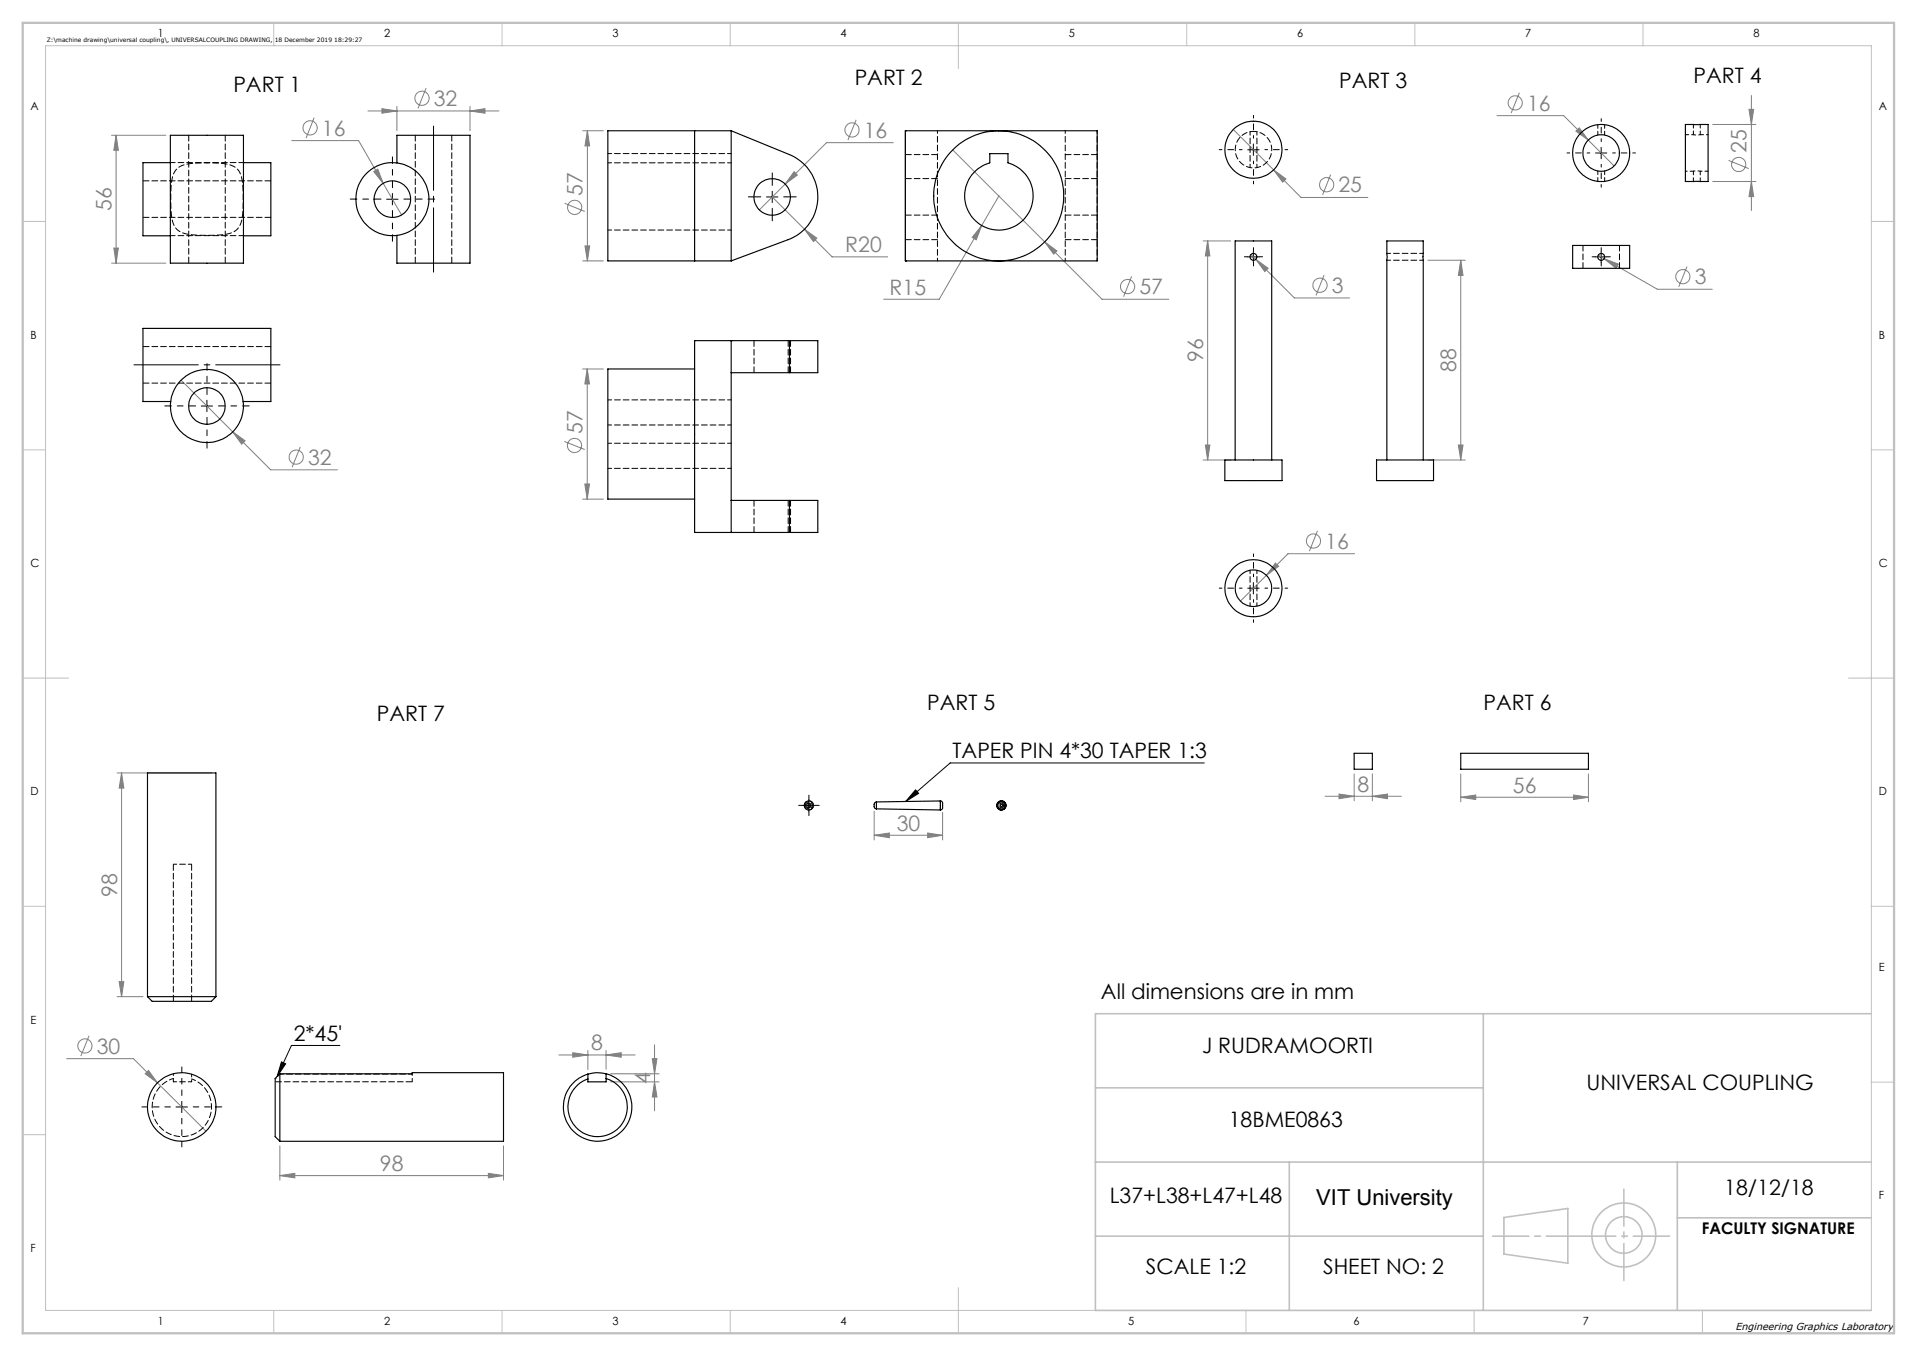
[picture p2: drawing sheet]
<svg xmlns="http://www.w3.org/2000/svg" width="420mm" height="297mm" viewBox="0 0 420 297" stroke-linecap="round" stroke-linejoin="round" font-family="sans-serif">
<g fill="none" stroke="#808080" stroke-width=".22">
<path d="M93.3 19.3l-1.7 4.4M24.4 29.6h11.9M25.4 29.6l.5 3.3h-1zM25.4 29.6v28M63.9 30.8h14.7l5.4 9.4M68.8 25.8l-1.7 4.4M80.6 24.3h28.7M81.9 37.6l.9-.6 1.2 3.2zM83.7 23.8l3.3 .5-3.3 .5zM87 23.3v5.3M103 24.3l3.3-.5v1zM103 23.3v5.3"/>
<path d="M127.7 28.6h4.5M128.7 28.6v28.5M128.7 28.6l.5 3.4h-1zM174 37.6l.7 .7-2.7 2zM187.6 26.2l-1.8 4.5M195.7 31.3h-14.6l-9.1 9M208.7 32.8l20.2 20.2M270.2 28.4l8.8 8.8M279 37.2l2.7 2-.7 .7zM279 37.2l6 6h14.7M291.5 38.2l-1.7 4.5M328 25.3h14.6l11 11"/>
<path d="M332.9 20.3l-1.8 4.5M345.3 28.7l.7-.7 2 2.7zM375.2 27.3h9.5M375.2 39.8h9.5M378.7 35.1l4.5 1.8M383.2 24h1l-.5 3.3zM383.7 39.8l.5 3.3h-1zM383.7 20.9v25.2M24.4 57.6h11.9M24.9 54.3h1l-.5 3.3zM84 40.2l4 6.9M123.7 44.5l4.4 1.8"/>
<path d="M127.7 57.1h4.5M128.2 53.9h1l-.5 3.2zM169.2 43.1l13.1 13.2h12.2M172 40.3l-5.6 5.7M176.2 50.2l2.8 2-.8 .7zM215.1 49.4l-1.2 3.1-.9-.5zM215.1 49.4l-9.3 16.1h-12.2M218.9 42.9l-3.8 6.5M228.9 53l2.7 2-.7 .7zM228.9 53l12.5 12.5h14.7M263.6 52.8h6M264.6 52.8v47.9"/>
<path d="M264.6 52.8l.5 3.3h-1zM274.1 55.7l9.5 9.6h12.1M275.1 56.8l2.7 2-.7 .7zM312.8 57h8.2M320 57v43.7M320 57l.5 3.3h-1zM350.2 55.9l1.2 .8M351.4 56.7l3.2 1.2-.6 .8zM351.4 56.7l11.7 6.7h12M369.6 58.4l-1.8 4.4M247.9 60.5l-1.7 4.5M290.1 60.3l-1.8 4.4"/>
<path d="M39.7 83.3l11.3 11.3M51 94.6l2.7 2-.7 .7zM51 94.6l8.3 8.3h14.6M65.8 97.9l-1.8 4.4M123.6 96.7l4.5 1.8M127.6 80.8h4.6M128.7 80.8l.5 3.3h-1.1zM128.7 80.8v28.5M264.1 97.5h1l-.5 3.2zM319.5 97.5h1l-.5 3.2zM127.6 109.3h4.6M128.1 106h1.1l-.5 3.3z"/>
<path d="M263.6 100.7h6M288.6 116.3l-1.7 4.4M312.8 100.7h8.2M277.5 126l-5.7 5.7M279.4 123.3l.7 .7-2.6 2zM296.8 121.3h-14.6l-4.7 4.7M25.6 169.3h20.7M26.6 169.3l.5 3.3h-1zM26.6 169.3v49M191.5 177.7v6.3M206.5 177.9v6.1M290.3 174.4h16.7"/>
<path d="M293.4 173.9l3.3 .5-3.3 .5zM296.7 169.5v5.9M300.7 174.4l3.3-.5v1zM300.7 169.5v5.9M320 174.6l3.3-.5v1zM320 169.5v6.1M320 174.6h28M344.7 174.1l3.3 .5-3.3 .5zM348 169.5v6.1M191.5 182.9l3.3-.4v1zM191.5 182.9h15M203.2 182.5l3.3 .4-3.3 .6z"/>
<path d="M25.6 218.3h5.7M26.1 215h1l-.5 3.3zM14.6 231.9h14.6l5.3 5.3M19.5 226.9l-1.8 4.4M32.5 234.5l2 2.7-2.7-2zM34.5 237.2l10.6 10.6M122.4 231.1h16.7M125.5 230.6l3.3 .5-3.3 .5zM128.8 230.1v4.2M132.8 231.1l3.3-.5v1zM132.8 230.1v4.1M133.8 237h10.6"/>
<path d="M133.8 235.2h10.6M142.9 231.9h1l-.5 3.3zM143.4 237l.5 3.3h-1zM143.4 228.8v14.5M61.3 257.5l3.3-.5v1zM61.3 251v7.5M61.3 257.5h49M107 257l3.3 .5-3.3 .5zM110.3 251v7.5"/>
<circle cx="67.9" cy="28" r="1.55"/>
<circle cx="92.5" cy="21.5" r="1.56"/>
<circle cx="186.7" cy="28.5" r="1.55"/>
<circle cx="332" cy="22.5" r="1.55"/>
<circle cx="380.9" cy="36" r="1.55"/>
<circle cx="125.9" cy="45.4" r="1.55"/>
<circle cx="290.7" cy="40.5" r="1.55"/>
<circle cx="247" cy="62.8" r="1.56"/>
<circle cx="289.2" cy="62.5" r="1.56"/>
<circle cx="368.7" cy="60.6" r="1.55"/>
<circle cx="125.9" cy="97.6" r="1.55"/>
<circle cx="64.9" cy="100.1" r="1.56"/>
<circle cx="287.8" cy="118.5" r="1.56"/>
<circle cx="18.6" cy="229.1" r="1.55"/>
</g>
<g fill="none" stroke="#000" stroke-width=".22">
<path d="M273.4 32.8h2.5M274.6 31.5v2.5M349.6 33.5h2.4M350.8 32.3v2.5M84.7 43.6h2.5M86 42.4v2.5M167.9 43.1h2.5M169.2 41.9v2.5M273.4 56.3h2.5M274.6 55v2.5M349.6 56.3h2.4M350.8 55v2.5"/>
<path d="M44.1 88.9h2.5M45.3 87.7v2.5M273.4 128.8h2.5M274.6 127.6v2.5M176 176.4h2.5M177.2 175.2v2.5M200.6 173l.7 .8-2.9 1.7zM263.8 167.1h-55.6l-9.8 8.4M61.7 232.6l.9 .4-1.9 2.8zM74.5 229h-10.6l-3.2 6.8M38.6 242.5h2.5M39.8 241.2v2.5"/>
</g>
<g fill="none" stroke="#c0c0c0" stroke-width=".35">
<path d="M240 238.3h85M325 222v65M410 222h-170v65h170M240 254.5h170M282.5 254.5v32.5M367.5 254.5v32.5M240 270.8h85M329.5 266.7l14-2v12l-14-2zM367.5 266.7h42.5"/>
<circle cx="355.8" cy="270.5" r="7"/>
<circle cx="355.8" cy="270.5" r="4"/>
</g>
<path d="M95 27.6v32M61.4 79.9h-32" fill="none" stroke="#000" stroke-width=".22" stroke-dasharray="15.2 1.3 1.3 1.3" stroke-dashoffset="1.1"/>
<path d="M83.5 43.6h-6.8M86 41.1v-6.7M86 46.1v6.8M88.5 43.6h6.7M42.9 88.9h-6.8M45.4 91.4v6.8M45.4 86.4v-6.7M47.9 88.9h6.7" fill="none" stroke="#000" stroke-width=".22" stroke-dasharray="15.2 1.3 1.3 1.3" stroke-dashoffset="13.8"/>
<g fill="none" stroke="#000" stroke-width=".22" stroke-dasharray="15.2 1.3 1.3 1.3">
<path d="M166.7 43.1h-2.7M169.2 40.6v-2.7M169.2 45.6v2.8M171.7 43.1h2.8M273.4 56.2h-.8M274.6 55v-.8M274.6 57.5v.7M275.9 56.2h.7M349.6 56.2h-.8M350.8 57.5v.7M350.8 55v-.8M352.1 56.2h.7"/>
<path d="M176 176.4h-1M177.2 175.1v-.9M177.2 177.6v1M178.5 176.4h1"/>
</g>
<path d="M272.1 32.8h-5M274.6 35.3v5M274.6 30.3v-5M277.1 32.8h5M348.3 33.5h-5M350.8 31v-5M350.8 36v5M353.3 33.5h5M272.1 128.8h-5M274.6 131.3v5M274.6 126.3v-5M277.1 128.8h5" fill="none" stroke="#000" stroke-width=".22" stroke-dasharray="15.2 1.3 1.3 1.3" stroke-dashoffset="14.6"/>
<path d="M39.8 239.9v-6.2M37.3 242.4h-6.2M39.8 244.9v6.3M42.3 242.4h6.3" fill="none" stroke="#000" stroke-width=".22" stroke-dasharray="15.2 1.3 1.3 1.3" stroke-dashoffset="14"/>
<g fill="none" stroke="#c0c0c0" stroke-width=".22">
<path d="M10 10h400v277h-400zM60 5v5M110 5v5M160 5v5M210 5v10M260 5v5M310 5v5M360 5v5M5 48.5h5M410 48.5h5M5 98.5h5M410 98.5h5"/>
<path d="M5 148.5h10M405 148.5h10M5 198.5h5M410 198.5h5M410 237h5M5 248.5h5M60 287v5M110 287v5M160 287v5M210 282v10M273 287v5M323 287v5"/>
<path d="M373 287v5"/>
</g>
<path d="M327 270.8h38.8" fill="none" stroke="#c0c0c0" stroke-width=".35" stroke-dasharray="15.2 1.3 1.3 1.3" stroke-dashoffset="7.3"/>
<path d="M355.8 260.5v20" fill="none" stroke="#c0c0c0" stroke-width=".35" stroke-dasharray="15.2 1.3 1.3 1.3" stroke-dashoffset="7.1"/>
<path d="M5 5h410v287h-410z" fill="none" stroke="#c0c0c0" stroke-width=".5"/>
<path d="M200.6 173l.7 .8-2.9 1.7zM61.7 232.6l.9 .4-1.9 2.8z" fill="#000"/>
<g fill="#808080">
<path d="M103 24.3l3.3-.5v1zM83.7 23.8l3.3 .5-3.3 .5zM344.7 174.1l3.3 .5-3.3 .5zM320 174.6l3.3-.5v1zM132.8 231.1l3.3-.5v1zM125.5 230.6l3.3 .5-3.3 .5z"/>
<path d="M81.9 37.6l2.1 2.6-1.2-3.2zM51 94.6l2 2.7 .7-.7zM176.2 50.2l2 2.7 .8-.7zM174 37.6l-2 2.7 2.7-2zM228.9 53l2 2.7 .7-.7zM215.1 49.4l-2.1 2.6 .9 .5zM275.1 56.8l2 2.7 .7-.7zM279.4 123.3l-1.9 2.7 2.6-2zM345.3 28.7l2.7 2-2-2.7zM351.4 56.7l2.6 2 .6-.8zM279 37.2l2 2.7 .7-.7zM191.5 182.9l3.3-.4v1zM203.2 182.5l3.3 .4-3.3 .6zM293.4 173.9l3.3 .5-3.3 .5zM300.7 174.4l3.3-.5v1zM32.5 234.5l-.7 .7 2.7 2zM61.3 257.5l3.3-.5v1zM107 257l3.3 .5-3.3 .5z"/>
<path d="M319.5 97.5h1l-.5 3.2zM320 57l.5 3.3h-1zM26.1 215h1l-.5 3.3zM26.6 169.3l.5 3.3h-1z"/>
<path d="M143.4 237l.5 3.3h-1zM142.9 231.9h1l-.5 3.3z"/>
<path d="M25.4 29.6l.5 3.3h-1zM24.9 54.3h1l-.5 3.3zM128.7 28.6l.5 3.4h-1zM128.2 53.9h1l-.5 3.2zM128.7 80.8l.5 3.3h-1.1zM128.1 106h1.1l-.5 3.3zM264.6 52.8l.5 3.3h-1zM264.1 97.5h1l-.5 3.2zM383.2 24h1l-.5 3.3zM383.7 39.8l.5 3.3h-1z"/>
</g>
<g fill="none" stroke="#000" stroke-width=".25">
<path d="M37.3 29.6h16v28h-16zM37.3 35.6h-6v16h6M53.3 35.6h6v16h-6M87 35.7v-6.1h16v28h-16v-6M152.2 28.6v28.5M160.2 28.6l12.8 5.3a10 10 0 0 1 6.2 9.4 10 10 0 0 1-6.5 9.2l-12.5 4.6M160.2 28.6h-27v28.5h27M160.2 28.6v28.5M198.4 28.6h.1M198.4 28.6h42v28.5h-42M198.4 28.6v28.5M216.9 33.7h3.9v2a7.5 7.5 0 0 1 4.2 11.5 7.5 7.5 0 0 1-12.3 0 7.5 7.5 0 0 1 4.2-11.5z"/>
<path d="M369.3 27.3h4.9v12.5h-4.9zM198.4 57.1h.1M344.6 53.8h12.4v5h-12.4zM160.2 74.6h.1M160.2 74.6v42M173 74.6h6.2v7h-6.2M173 74.6h-20.8v42h20.8M173 74.6v7M37.4 87.9h-6.1v-16h28v16h-6M152.2 80.8h-19v28.5h19M160.2 81.6h12.8M160.2 116.6h.1"/>
<path d="M160.2 109.6h12.8M173 109.6h6.2v7h-6.2M173 109.6v7M268.4 100.7h12.5v4.6h-12.5zM270.6 100.7v-47.9h8v47.9M301.6 100.7h12.5v4.6h-12.5zM303.8 100.7v-47.9h8v47.9M192 175.6a.83 .83 0 0 0-.5 .8 .83 .83 0 0 0 .5 .8M192 175.6v1.6M192 177.2l14 .2M206 175.4a1 1 0 0 1 .5 1.3l-.1 .5-.4 .2M206 175.4v2"/>
<path d="M206 175.4l-14 .2M296.7 165h4v3.5h-4zM320 165h28v3.5h-28zM32.3 218.3h15M32.3 218.3l1 1h13l1-1M32.3 218.3v-49h15v49M61.3 235.2v14.8M61.3 235.2l-1 1v12.8l1 1M61.3 235.2h29v-.3h20v15.1h-49M132.8 235.2a7.5 7.5 0 0 1 4.3 11.5 7.5 7.5 0 0 1-12.2 .2 7.5 7.5 0 0 1 3.9-11.6M132.8 236.2a6.5 6.5 0 0 1 3.5 9.9 6.5 6.5 0 0 1-10.5 .3 6.5 6.5 0 0 1 3-10.1M132.8 235.2a7.2 7.2 0 0 0-4 .1"/>
<path d="M132.8 235.2v1.8h-4v-1.7"/>
<circle cx="274.6" cy="32.8" r="6.2"/>
<circle cx="350.8" cy="33.5" r="4"/>
<circle cx="350.8" cy="33.5" r="6.2"/>
<circle cx="86" cy="43.6" r="4"/>
<circle cx="86" cy="43.6" r="8"/>
<circle cx="169.2" cy="43.2" r="4"/>
<circle cx="218.8" cy="42.9" r="14.2"/>
<circle cx="274.6" cy="56.3" r=".75"/>
<circle cx="350.8" cy="56.3" r=".75"/>
<circle cx="45.3" cy="88.9" r="4"/>
<circle cx="45.3" cy="88.9" r="8"/>
<circle cx="274.6" cy="128.9" r="4"/>
<circle cx="274.6" cy="128.8" r="6.2"/>
<circle cx="177.2" cy="176.4" r=".49"/>
<circle cx="177.2" cy="176.4" r=".98"/>
<circle cx="219.4" cy="176.4" r=".99"/>
<circle cx="219.4" cy="176.4" r=".25"/>
<circle cx="219.4" cy="176.4" r=".75"/>
<circle cx="39.8" cy="242.5" r="7.5"/>
</g>
<path d="M45.4 35.7h2a6 6 0 0 1 4.9 1.7 11.5 11.5 0 0 1 1 6v1.9a7.4 7.4 0 0 1-1.4 5 8.2 8.2 0 0 1-5.4 1.2h-2.1a9.1 9.1 0 0 1-5.6-1.2 7.5 7.5 0 0 1-1.4-5.3v-1.9a10.7 10.7 0 0 1 1.1-5.8 6.6 6.6 0 0 1 5.2-1.6h1.7M205.4 28.6v28.5M233.4 28.6v28.5M240.4 28.6v28.5M61.3 235.3l-1 1" fill="none" stroke="#000" stroke-width=".22" stroke-dasharray="1.3 .6" stroke-dashoffset=".7"/>
<g fill="none" stroke="#000" stroke-width=".22" stroke-dasharray="1.3 .6">
<path d="M41.4 29.6v28M59.4 39.6h-28M91 29.6v28M205.4 33.9h-7M205.4 39.1h-7M233.4 33.9h7M240.4 39.1h-7M31.4 47.6h28M49.4 57.6v-28M87 51.5h.1M99 57.6v-28M198.4 47.1h7"/>
<path d="M205.4 52.5h-7M233.4 52.5h7M233.4 47.1h7M311.8 56.2v.1M311.8 56.2h.1M346.8 53.7v5M354.8 58.7v-5M59.4 75.9h-28M165.2 74.6v7M31.4 83.9h28M37.4 87.9h.1M53.3 87.9h.1"/>
<path d="M172.7 81.6v-7M173.2 81.6v-7M165.2 109.6v7M172.7 109.6v7M173.2 116.6v-7M219.9 176.4a.49 .49 0 0 1-.7 .4 .49 .49 0 0 1-.1-.8 .49 .49 0 0 1 .8 .3v.1"/>
</g>
<path d="M53.4 35.6h-16M37.4 51.6h16" fill="none" stroke="#000" stroke-width=".22" stroke-dasharray="1.3 .6" stroke-dashoffset=".3"/>
<g fill="none" stroke="#000" stroke-width=".22" stroke-dasharray="1.3 .6" stroke-dashoffset=".5">
<path d="M133.2 35.7h27M133.2 33.6h27M273.9 28.8v7.9M274.6 28.8a4 4 0 0 0-3.5 5.9 4 4 0 0 0 6.9 .3 4 4 0 0 0-3-6.2h-.4M275.4 36.7v-7.9M371 27.2v2.3M371 37.5v2.2M372.5 29.5v-2.3M372.5 39.7v-2.2M133.2 50.4h27M133.2 93.1h27M133.2 97.1h27"/>
<path d="M160.2 87.6h-27M133.2 102.6h27M273.9 124.9v7.9M275.4 132.8v-7.9M38 189.3h4M38 236.9h4"/>
</g>
<path d="M350.1 37.4v2.3M350.1 27.3v2.3M351.6 39.7v-2.3M351.6 29.6v-2.3M303.9 57h8M311.9 55.5h-8M176.2 176.4a.99 .99 0 0 1 1.5-.9 .99 .99 0 0 1 .1 1.7 .99 .99 0 0 1-1.6-.7v-.1M42 236.3a6.5 6.5 0 0 1 3 10.1 6.5 6.5 0 0 1-10.5-.3 6.5 6.5 0 0 1 3.5-9.9M90.3 235.3h-29" fill="none" stroke="#000" stroke-width=".22" stroke-dasharray="1.3 .6" stroke-dashoffset=".4"/>
<path d="M371 29.5h1.5M372.5 37.5h-1.5M177.5 176.4a.26 .26 0 0 1-.4 .2 .26 .26 0 0 1 0-.4 .26 .26 0 0 1 .4 .1v.1M192 177.2v-1.6M42 236.9v-1.6" fill="none" stroke="#000" stroke-width=".22" stroke-dasharray="1.3 .6" stroke-dashoffset=".8"/>
<path d="M369.3 37.5h1.7M371 29.5h-1.7M372.5 37.5h1.8M374.3 29.5h-1.8M38 235.2v1.7M90.3 235.2v1.7" fill="none" stroke="#000" stroke-width=".22" stroke-dasharray="1.3 .6" stroke-dashoffset=".9"/>
<path d="M206 175.4v2" fill="none" stroke="#000" stroke-width=".22" stroke-dasharray="1.3 .6" stroke-dashoffset=".6"/>
<path d="M176.5 176.4a.76 .76 0 0 0 1.1 .7 .76 .76 0 0 0 .1-1.3 .76 .76 0 0 0-1.2 .5v.1" fill="none" stroke="#000" stroke-width=".22" stroke-dasharray="1.3 .6" stroke-dashoffset=".2"/>
<path d="M38 189.3v30M42 189.3v30M90.3 236.9h-30" fill="none" stroke="#000" stroke-width=".22" stroke-dasharray="1.3 .6" stroke-dashoffset="-.1"/>
<text font-size="4.8" x="288.4" y="264">VIT University</text>
<g font-size="4.7">
<text x="51.1" y="20">PART 1</text>
<text x="187.3" y="18.6">PART 2</text>
<text x="293.4" y="19.3">PART 3</text>
<text x="371" y="18.2">PART 4</text>
<text x="203.1" y="155.6">PART 5</text>
<text x="325" y="155.6">PART 6</text>
<text x="82.5" y="158">PART 7</text>
<text x="208.7" y="166">TAPER PIN 4*30 TAPER 1:3</text>
<text x="241.2" y="218.8">All dimensions are in mm</text>
<text x="64.3" y="227.9">2*45'</text>
<text x="263.4" y="230.7">J RUDRAMOORTI</text>
<text x="347.6" y="238.7">UNIVERSAL COUPLING</text>
<text x="269.2" y="246.9">18BME0863</text>
<text x="243.2" y="263.5">L37+L38+L47+L48</text>
<text x="377.8" y="261.8">18/12/18</text>
<text x="251.1" y="279.1">SCALE 1:2</text>
<text x="289.9" y="279.1">SHEET NO: 2</text>
</g>
<g font-size="4.7" fill="#808080">
<text x="95" y="23.2">32</text>
<text x="70.5" y="29.7">16</text>
<text x="334.6" y="24.2">16</text>
<text x="189.3" y="30.2">16</text>
<text x="382.7" y="33.4" transform="rotate(-90 382.7 33.4)">25</text>
<text x="24.4" y="46.2" transform="rotate(-90 24.4 46.2)">56</text>
<text x="127.6" y="42.8" transform="rotate(-90 127.6 42.8)">57</text>
<text x="293.2" y="42.2">25</text>
<text x="185.2" y="55.2">R20</text>
<text x="194.9" y="64.5">R15</text>
<text x="249.6" y="64.5">57</text>
<text x="291.8" y="64.2">3</text>
<text x="371.3" y="62.3">3</text>
<text x="263.6" y="79.3" transform="rotate(-90 263.6 79.3)">96</text>
<text x="319" y="81.5" transform="rotate(-90 319 81.5)">88</text>
<text x="127.6" y="95" transform="rotate(-90 127.6 95)">57</text>
<text x="67.5" y="101.8">32</text>
<text x="290.4" y="120.2">16</text>
<text x="297.4" y="173.4">8</text>
<text x="331.5" y="173.6">56</text>
<text x="196.5" y="181.9">30</text>
<text x="25.6" y="196.4" transform="rotate(-90 25.6 196.4)">98</text>
<text x="21.2" y="230.8">30</text>
<text x="129.5" y="230">8</text>
<text x="142.4" y="237.4" transform="rotate(-90 142.4 237.4)">4</text>
<text x="83.2" y="256.5">98</text>
</g>
<text font-size="3.5" x="372.9" y="270.3">FACULTY SIGNATURE</text>
<g font-size="2.5">
<text x="34.6" y="8.2">1</text>
<text x="84.2" y="8.2">2</text>
<text x="134.2" y="8.2">3</text>
<text x="184.2" y="8.2">4</text>
<text x="234.2" y="8.2">5</text>
<text x="284.2" y="8.2">6</text>
<text x="334.2" y="8.2">7</text>
<text x="384.2" y="8.2">8</text>
<text x="6.7" y="24.2">A</text>
<text x="411.7" y="24.2">A</text>
<text x="6.7" y="74.2">B</text>
<text x="411.7" y="74.2">B</text>
<text x="6.7" y="124.2">C</text>
<text x="411.7" y="124.2">C</text>
<text x="6.7" y="174.2">D</text>
<text x="411.7" y="174.2">D</text>
<text x="411.7" y="212.7">E</text>
<text x="6.7" y="224.2">E</text>
<text x="411.7" y="262.7">F</text>
<text x="6.7" y="274.2">F</text>
<text x="34.6" y="290.2">1</text>
<text x="84.2" y="290.2">2</text>
<text x="134.2" y="290.2">3</text>
<text x="184.2" y="290.2">4</text>
<text x="247.2" y="290.2">5</text>
<text x="296.5" y="290.2">6</text>
<text x="346.8" y="290.2">7</text>
</g>
<text font-size="2.2" x="380.2" y="291.4">Engineering Graphics Laboratory</text>
<text font-size="1.3" x="10.2" y="9.3">Z:\machine drawing\universal coupling\, UNIVERSALCOUPLING DRAWING, 18 December 2019 18:29:27</text>
</svg>
